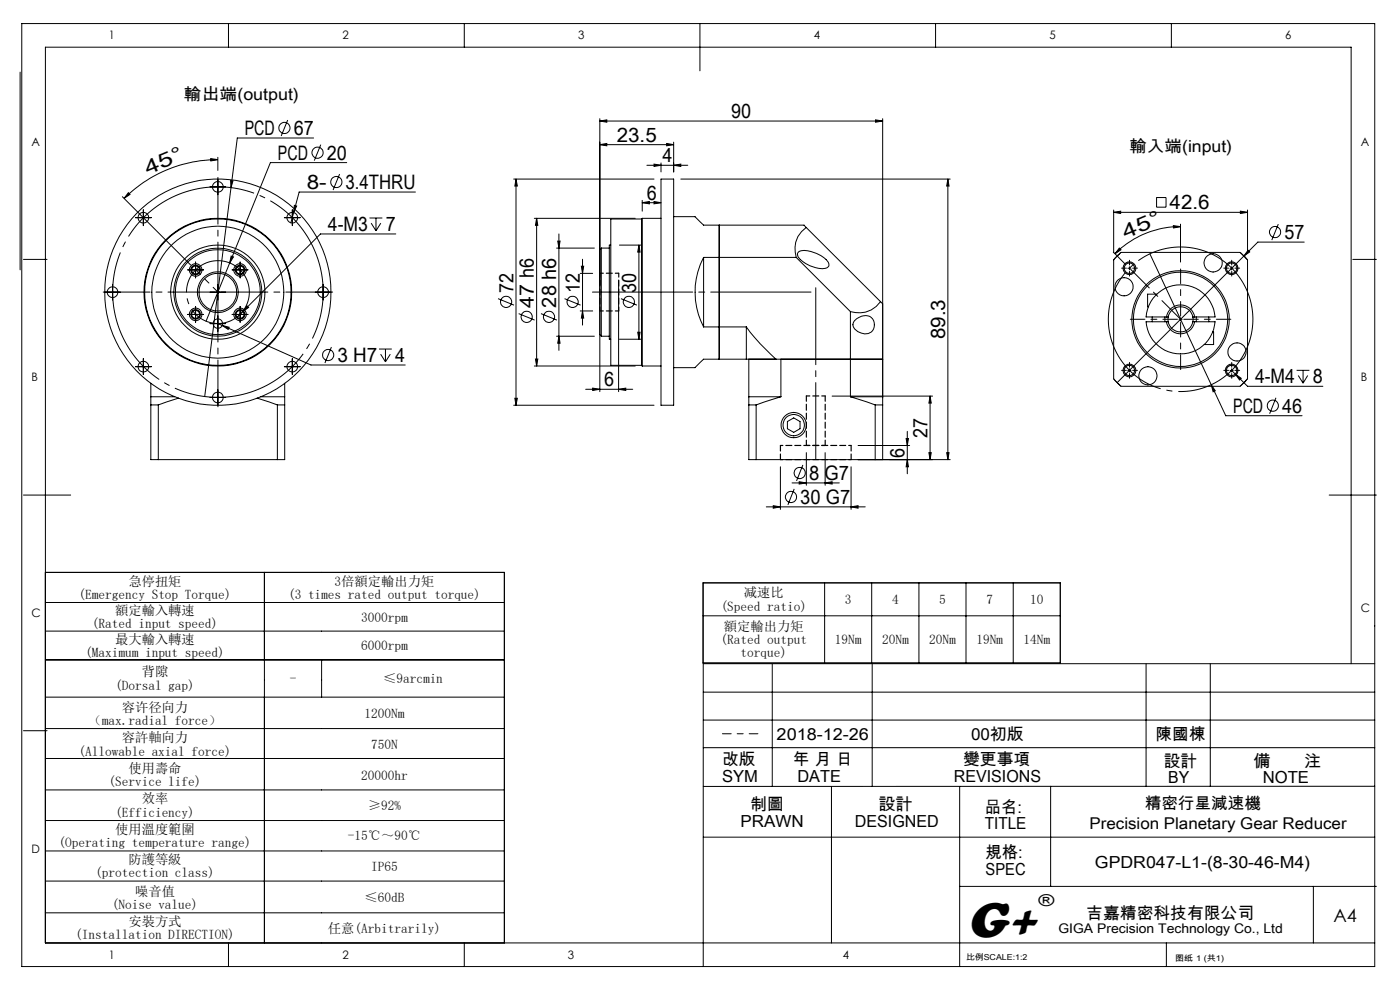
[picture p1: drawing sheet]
<svg xmlns="http://www.w3.org/2000/svg" width="297mm" height="210mm" viewBox="0 0 297 210" stroke-linecap="round" stroke-linejoin="round" font-family="sans-serif">
<g fill="none" stroke="#000" stroke-width=".21">
<path d="M4.3 15.3v41.9M4.6 5h287v200h-287zM48.5 5v5M98.5 5v5M148.5 5v10M198.5 5v5M248.5 5v5M44.6 39.6h3.3M44.7 33.6l1.5 .3-1.5 .2zM46.2 33.9a28.4 28.4 0 0 0-19.9 8.2M46.2 33.4v2.8M46.2 38v3.3"/>
<path d="M48.9 38.3l.5 .1-.4 1.4zM49 39.8l-5.6 44.3M61 25.5l-1.3 3.3M66.5 29.3h-16.2l-1.3 10.5M68.1 30.7l-1.4 3.4M72 36.9l-1.3 3.4M73.6 34.5h-16.2l-13.7 33.6M109 38h29.7M109.5 38l.2 1.5h-.5zM109.5 38v48M127.2 30.7l1.5-.3v.5zM127.2 25.7l1.5-.3v.5z"/>
<path d="M127.2 25.2v57.9M127.2 30.7h15.7M127.2 25.7h60.1M137.2 35.1h8.7M138.7 34.8l1.5 .3-1.5 .2zM140.2 38h2.7v48h-2.7zM140.2 34.6v1.9M141.4 30.4l1.5 .3-1.5 .2zM142.9 35.1l1.5-.3v.5zM142.9 30.2v6.3M144.4 38h57.2M185.7 25.4l1.6 .3-1.6 .2z"/>
<path d="M187.3 25.2v59.2M201.1 38l.2 1.5h-.5zM201.1 38v59.5M5 55h5M26 41.7l14.4 14.5M27.2 40.9l.4 .3-1.3 .9zM28.8 46.2h3.3M30.4 44.5v3.4M39.8 57.2h3.4M41.5 55.6v3.3M49 54.3l.5 .2-.8 1.3zM49.2 57.2h3.4"/>
<path d="M50.9 55.6v3.3M60.3 46.2h3.4M62 44.5v3.4M62.3 45.1l-.6 2.2M62.4 43.6l.5 .1-.6 1.4zM78.4 46.2h2.7M78.7 47.3l1.1 1.7M79.8 46.2v2.8M80.8 47.3l-1 1.7M84 49.6h-16l-17.7 17.7M88.1 40.7h-24.6l-1.2 4.4M113.3 46.3h21.5"/>
<path d="M113.8 46.3l.3 1.5h-.5zM113.8 46.3v31.3M118.1 52.6h8M118.3 51.1h.5l-.2 1.5zM118.6 49.6v24.7M123.1 58h2.6M123.3 56.5h.5l-.2 1.5zM123.6 55v14M127.6 52.6v18.7M127.6 52.6l-.4 .4v18l.4 .3M127.6 52.6h1.7M129.6 52h-.3v20h.3"/>
<path d="M131.2 59.5v23.6M131.4 52h4.6M135.5 52v20M135.5 52l.3 1.5h-.5zM136.1 46.5v31M136.1 46.5h-6.5v31h6.5M136.2 46.3v31.3M136.2 46.3h4M136.2 46.3l-.1 .2M136.2 43l1.6-.3v.5zM136.2 42.5v2.3M136.2 43h4"/>
<path d="M138.7 42.7l1.5 .3-1.5 .2zM142.9 46h4.6l1.8 1.8h21.3l.4 .5M149.3 54.6a16 16 0 0 0 0 14.7M149.3 54.6h19.6M149.3 54.6v14.7M152.6 47.8v28.4M168.9 54.6l11.5 11.5M169.4 53.5a2.72 2.72 0 0 1 2.7-.1 5.4 5.4 0 0 1 3.7 2.5 .76 .76 0 0 1-.8 1 6.4 6.4 0 0 1-5.8-2.7v-.3zM171 48.3a5.5 5.5 0 0 0-2.1 6.3M171 48.3l15.8 15.7M236.2 53.5l2.6 2.6M236.3 45l1.4-.2v.5z"/>
<path d="M236.3 44.5v9.1M236.3 45h28.4M236.9 54.4l.9-.9h25.3l.6 .6 1 1v25.3l-.6 .6-1 .9h-25.3l-.2-.1-1.3-1.4v-25.3zM237.5 52.6l.3 .4-1.3 .8zM237.8 53.5l-1.5 1.6M239.3 56.9h.6M239.6 56.6v.6M243.9 53.9l16.1 34.3h16.2M245.4 41.9h2v2h-2zM248.9 47.9l1.5 .2-1.4 .3zM250.4 48.1a19.6 19.6 0 0 0-13.9 5.7M250.4 47.5v8.1"/>
<path d="M260.9 56.9h.7M261.3 56.6v.6M263.1 53.5l1.6 1.6M263.1 44.8l1.6 .2-1.6 .3zM264.7 44.5v9.1M264.8 53.1l.3 .3-1.2 .9zM271.2 47.5l-1.4 3.4M276.7 51.4h-9.9l-29.8 29.8M287 55h5M22.2 62h3.3M22.2 62a24 24 0 0 0 24 24 24 24 0 0 0 24-24M22.2 62a24 24 0 0 1 24-24 24 24 0 0 1 24 24"/>
<path d="M23.9 60.3v3.3M28.8 77.8h3.3M30.4 76.1v3.3M39.8 66.7h3.4M41.5 65v3.4M44.6 62h3.3M44.6 68.6h3.3M46.2 60.3v3.3M46.2 67v3.3M46.2 68.6l.9 .4M47.1 69l1.5 .4-.2 .5zM47.1 69l18.9 8.4h20"/>
<path d="M49.2 66.7h3.4M50.9 65v3.4M52.4 64.9l.3 .3-1.2 .9zM60.3 77.8h3.4M62 76.1v3.3M66.9 62h3.3M68.5 60.3v3.3M70.3 73.6l-1.4 3.4M80.4 74h2.7M80.8 75.1l1 1.7M81.8 74v2.8M82.8 75.1l-1 1.7"/>
<path d="M105.7 63.4l3.3 1.3M110 66.5l3.4 1.4M113.3 77.6h21.5M113.6 76.2h.5l-.3 1.4zM114.8 66.5l3.3 1.4M118.1 71.3h8M118.6 71.3l.2 1.5h-.5zM119.8 63.4l3.4 1.3M123.1 66h2.6M123.6 66l.2 1.5h-.5zM127.6 71.3h1.7M131.4 72h4.6"/>
<path d="M131.7 63.4l3.4 1.3M135.3 70.5h.5l-.3 1.5zM136.1 77.5l.1 .1M136.2 77.6h4M142.9 78h4.6M149.3 69.3h9M158.3 76.2h-9l-1.8 1.8M158.3 69.3v6.9M158.3 69.3l3 3.6 3.3 3.3M158.3 76.2h6.3M164.6 76.2h22.7M164.6 76.2h-5.7v8"/>
<path d="M165.7 76.2v8M180.4 66.1v18.1M181.3 68a2.64 2.64 0 0 1 3.8-.4 1.99 1.99 0 0 1 0 2.5 1.99 1.99 0 0 1-2.4 .6 1.84 1.84 0 0 1-1.7-2.1zM186.8 64a5.6 5.6 0 0 1-6.4 2.1M186.8 64l.5 .4M239.3 78.6h.6M239.6 78.2v.7M244.4 67.2v1.1M245.4 62.4h-1.9v2.7h.1M247.1 67.2v1.1M247.4 68.3h-4.3a7.3 7.3 0 0 0 7.4 6.8 7.3 7.3 0 0 0 7.3-6.8h-4.4M247.4 68.3a3 3 0 0 0 3 2.5 3 3 0 0 0 3-2.5"/>
<path d="M247.4 67.2a3 3 0 0 1 3-2.5 3 3 0 0 1 3 2.5M247.4 67.2h-4.3a7.3 7.3 0 0 1 7.4-6.8 7.3 7.3 0 0 1 7.3 6.8h-4.4M247.4 68.3h.4M247.4 67.2h.4M247.8 68.3a2.66 2.66 0 0 0 2.6 2.1 2.66 2.66 0 0 0 2.6-2.1M247.8 67.2a2.66 2.66 0 0 1 2.6-2.1 2.66 2.66 0 0 1 2.6 2.1M247.8 67.2v1.1M250.1 67.7h.7M250.4 67.4v.7M253 68.3h.4M253 67.2h.4M253 67.2v1.1"/>
<path d="M253.8 67.2v1.1M256.4 67.2v1.1M257.3 70.4h.2v2.7h-2M260.9 78.6h.7M261.3 78.6l.8 .8M261.3 78.2v.7M262.1 79.4l1.2 .8-.3 .4zM262.1 79.4l2.6 2.5h15.9M275.1 78.6h2.7M275.4 79.6l1 1.7M276.4 78.6v2.7M277.4 79.6l-1 1.7"/>
<path d="M32 84.2h5.1M32 84.2v1.7M32 85.9h1.6M32 85.9v11.6h1.6M32 81.3v2.9M33.6 97.5h25.2M33.6 85.9v11.6M37.9 84.4l-4.3 1.5M44.6 84.3h3.3M46.2 82.6v3.4M54.5 84.4l4.3 1.5M55.3 84.2h5.1"/>
<path d="M58.8 85.9h1.6M58.8 85.9v11.6M60.4 84.2v1.7M60.4 85.9v11.6h-1.6M60.4 81.3v2.9M109 86h29.7M109.2 84.5h.5l-.2 1.5zM124.2 82.6h10M125.7 82.3l1.5 .3-1.5 .2zM131.2 82.6l1.6-.3v.5zM158.9 85.9h1.5M158.9 84.2v1.7"/>
<path d="M158.9 84.2h6.8M158.9 85.9v11.6h1.5M160.4 97.5h41.2M160.4 85.9v11.6M165.6 99v9M165.7 84.2l-5.3 1.7M167 89.4l1.4-.8 1.3 .8v1.5l-1.3 .8-1.4-.8zM170.3 98.6l-1.3 3.4M171.1 96v6.9M175 96v6.9M176.5 84h21.3M180.4 84.2l5.3 1.7"/>
<path d="M180.4 84.2h6.9v1.7M180.6 99v9M182 94.5h11M185.7 85.9h1.6M185.7 85.9v11.6h1.6v-11.6M192.2 93h.5l-.2 1.5zM192.5 97.5l.2 1.5h-.5zM192.5 91.5v9M197.1 96h.5l-.3 1.5zM197.3 84l.3 1.5h-.5zM197.3 84v13.5M200.8 96h.5l-.2 1.5z"/>
<path d="M236.3 80.4l1.5 1.5M257 81.6l.8 1.3-.4 .2zM264.7 80.4l-1.6 1.5M270.7 84.4l-1.4 3.4M5 105h10M162.6 107.5h21M164 107.3l1.6 .2-1.6 .3zM168 102.4h10M168.5 103.7l-1.4 3.4M169.5 102.2l1.6 .2-1.6 .3zM175 102.4l1.5-.2v.5zM180.6 107.5l1.4-.2v.5z"/>
<path d="M282 105h10M9.6 121.4h97.4v78.6M9.6 127.8h97.4M9.6 133.9h97.4M9.6 140h97.4M56.1 121.4v78.6M68.2 140v7.9M149.2 123.6h75.7v17h-75.7zM149.2 130.6h75.7M174.9 123.6v17M184.9 123.6v17M194.9 123.6v17"/>
<path d="M204.9 123.6v17M214.9 123.6v17M5 155h5M9.6 147.9h97.4M9.6 154.5h97.4M149.2 152.7h142.4M149.2 146.8h142.4M149.2 158.6h142.4M163.8 140.8v26M185 140.8v26M243.1 140.8v26M256.8 140.8v26"/>
<path d="M286.6 140.8v-130.8h-277v190h282M291.6 140.8h-142.4v64.2M9.6 160.9h97.4M9.6 167.6h97.4M9.6 174.1h97.4M149.2 177.6h142.4M176.4 166.8v33.2M203.6 166.8v38.2M222.9 166.8v21.2M291.6 166.8h-142.4M9.6 180.5h97.4M9.6 186.9h97.4"/>
<path d="M9.6 193.6h97.4M203.6 188h88.4M278.6 188v12M48.5 200v5M98.5 200v5M247.4 200v5"/>
<circle cx="46.2" cy="39.6" r="1.14"/>
<circle cx="60.3" cy="27.2" r="1.18"/>
<circle cx="67.4" cy="32.4" r="1.18"/>
<circle cx="71.4" cy="38.6" r="1.18"/>
<circle cx="30.4" cy="46.2" r="1.13"/>
<circle cx="41.5" cy="57.3" r="1.02"/>
<circle cx="41.5" cy="57.3" r="1.33"/>
<circle cx="41.5" cy="57.3" r=".83"/>
<circle cx="50.9" cy="57.3" r="1.01"/>
<circle cx="50.9" cy="57.3" r="1.33"/>
<circle cx="50.9" cy="57.3" r=".83"/>
<circle cx="62" cy="46.2" r="1.13"/>
<circle cx="239.6" cy="56.9" r="1.1"/>
<circle cx="239.6" cy="56.9" r="1.35"/>
<circle cx="257.4" cy="55.8" r="1.94"/>
<circle cx="261.3" cy="56.9" r="1.1"/>
<circle cx="261.3" cy="56.9" r="1.34"/>
<circle cx="270.5" cy="49.2" r="1.19"/>
<circle cx="23.9" cy="62" r="1.14"/>
<circle cx="30.4" cy="77.8" r="1.14"/>
<circle cx="41.5" cy="66.7" r="1.02"/>
<circle cx="41.5" cy="66.7" r="1.33"/>
<circle cx="41.5" cy="66.7" r=".83"/>
<circle cx="46.2" cy="62" r="10"/>
<circle cx="46.2" cy="62" r="4"/>
<circle cx="46.2" cy="68.6" r="1"/>
<circle cx="46.2" cy="62" r="15.7"/>
<circle cx="46.2" cy="62" r="9.3"/>
<circle cx="46.2" cy="62" r="15.5"/>
<circle cx="46.2" cy="62" r="14"/>
<circle cx="46.2" cy="62" r="9"/>
<circle cx="46.2" cy="62" r="4.3"/>
<circle cx="50.9" cy="66.7" r="1.01"/>
<circle cx="50.9" cy="66.7" r="1.33"/>
<circle cx="50.9" cy="66.7" r=".83"/>
<circle cx="62" cy="77.8" r="1.14"/>
<circle cx="68.5" cy="62" r="1.14"/>
<circle cx="69.6" cy="75.3" r="1.18"/>
<circle cx="107.4" cy="64" r="1.19"/>
<circle cx="111.7" cy="67.2" r="1.18"/>
<circle cx="116.5" cy="67.2" r="1.18"/>
<circle cx="121.5" cy="64" r="1.18"/>
<circle cx="133.4" cy="64" r="1.18"/>
<circle cx="238.5" cy="60.8" r="1.93"/>
<circle cx="239.6" cy="78.6" r="1.09"/>
<circle cx="239.6" cy="78.6" r="1.35"/>
<circle cx="243.5" cy="79.7" r="1.93"/>
<circle cx="250.4" cy="67.7" r="10.3"/>
<circle cx="250.4" cy="67.7" r="10"/>
<circle cx="261.3" cy="78.6" r="1.34"/>
<circle cx="261.3" cy="78.6" r="1.09"/>
<circle cx="262.4" cy="74.7" r="1.93"/>
<circle cx="46.2" cy="84.3" r="1.13"/>
<circle cx="168.4" cy="90.2" r="2.28"/>
<circle cx="168.4" cy="90.2" r="2.67"/>
<circle cx="270" cy="86.1" r="1.2"/>
<circle cx="167.8" cy="105.4" r="1.19"/>
<circle cx="169.7" cy="100.3" r="1.19"/>
</g>
<path d="M67.6 55.4a22.3 22.3 0 0 0-37.4-9 22.3 22.3 0 0 0 10.1 37.1 22.3 22.3 0 0 0 27.6-26.8l-.3-1.3" fill="none" stroke="#000" stroke-width=".21" stroke-dasharray="30.5 1.3 1.3 1.3" stroke-dashoffset="13.7" stroke-linecap="butt"/>
<path d="M52.6 60a6.7 6.7 0 0 0-11.2-2.7 6.7 6.7 0 0 0 3.1 11.1 6.7 6.7 0 0 0 8.2-8l-.1-.4" fill="none" stroke="#000" stroke-width=".21" stroke-dasharray="30.5 1.3 1.3 1.3" stroke-dashoffset="11.4" stroke-linecap="butt"/>
<path d="M265.1 63.2a15.3 15.3 0 0 0-25.6-6.2 15.3 15.3 0 0 0 6.8 25.5 15.3 15.3 0 0 0 19.1-18.2l-.3-1.1" fill="none" stroke="#000" stroke-width=".21" stroke-dasharray="30.5 1.3 1.3 1.3" stroke-dashoffset="1.4" stroke-linecap="butt"/>
<path d="M173.1 97.5v-36.5" fill="none" stroke="#000" stroke-width=".21" stroke-dasharray="30.5 1.3 1.3 1.3" stroke-dashoffset="14.2"/>
<path d="M125.7 62h46.4" fill="none" stroke="#000" stroke-width=".21" stroke-dasharray="30.5 1.3 1.3 1.3" stroke-dashoffset="9.2"/>
<path d="M249.8 67.7h-10M250.5 67.1v-10M250.5 68.4v10M251.1 67.7h10" fill="none" stroke="#000" stroke-width=".21" stroke-dasharray="30.5 1.3 1.3 1.3" stroke-dashoffset="27.4"/>
<g fill="none" stroke="#000" stroke-width=".21" stroke-dasharray="30.5 1.3 1.3 1.3">
<path d="M239 56.9h-1.1M239.6 56.2v-1M239.6 57.5v1.1M240.3 56.9h1M260.6 56.9h-1M261.3 56.2v-1M261.3 57.5v1.1M262 56.9h1M61.4 77.7h-.8M62 77.1v-.8M62 78.4v.8M62.7 77.7h.8"/>
<path d="M239 78.6h-1.1M239.6 77.9v-1M239.6 79.2v1M240.3 78.6h1M260.6 78.6h-1M261.3 77.9v-1M261.3 79.2v1M262 78.6h1"/>
</g>
<path d="M45.6 62h-23.7M46.2 61.3v-23.7M46.2 62.6v23.7M46.9 62h23.7" fill="none" stroke="#000" stroke-width=".21" stroke-dasharray="30.5 1.3 1.3 1.3" stroke-dashoffset="20.6"/>
<path d="M46.2 62l-4.7-4.8" fill="none" stroke="#000" stroke-width=".21" stroke-dasharray="30.5 1.3 1.3 1.3" stroke-dashoffset="29.1"/>
<path d="M239.9 57.1l10.6 10.6" fill="none" stroke="#000" stroke-width=".21" stroke-dasharray="30.5 1.3 1.3 1.3" stroke-dashoffset="24.9"/>
<path d="M153.3 155.6h7.5" fill="none" stroke="#000" stroke-width=".21" stroke-dasharray="30.5 1.3 1.3 1.3" stroke-dashoffset="28.6"/>
<path d="M165.6 94.5h15M165.6 97.5h15" fill="none" stroke="#000" stroke-width=".25" stroke-dasharray="1.3 .6" stroke-dashoffset=".8"/>
<path d="M165.6 94.5v3M171.1 84v10.5M175.1 84v10.5M180.6 94.5v3" fill="none" stroke="#000" stroke-width=".25" stroke-dasharray="1.3 .6" stroke-dashoffset=".1"/>
<path d="M127.3 58h4M127.3 66h4M171.1 84h4M171.1 94.5h4" fill="none" stroke="#000" stroke-width=".25" stroke-dasharray="1.3 .6" stroke-dashoffset=".5"/>
<path d="M127.3 58v8M131.3 58v8" fill="none" stroke="#000" stroke-width=".25" stroke-dasharray="1.3 .6" stroke-dashoffset=".4"/>
<g fill="#000">
<path d="M44.7 33.6l1.5 .3-1.5 .2zM27.2 40.9l.4 .3-1.3 .9z"/>
<path d="M127.2 30.7l1.5-.3v.5zM141.4 30.4l1.5 .3-1.5 .2zM127.2 25.7l1.5-.3v.5zM185.7 25.4l1.6 .3-1.6 .2zM138.7 34.8l1.5 .3-1.5 .2zM142.9 35.1l1.5-.3v.5zM136.2 43l1.6-.3v.5zM138.7 42.7l1.5 .3-1.5 .2z"/>
<path d="M201.1 38l.2 1.5h-.5zM200.8 96h.5l-.2 1.5zM109.5 38l.2 1.5h-.5zM109.2 84.5h.5l-.2 1.5zM113.8 46.3l.3 1.5h-.5zM113.6 76.2h.5l-.3 1.4zM135.5 52l.3 1.5h-.5zM135.3 70.5h.5l-.3 1.5z"/>
<path d="M62.4 43.6l-.1 1.5 .6-1.4zM52.4 64.9l-.9 1.2 1.2-.9zM47.1 69l1.3 .9 .2-.5z"/>
<path d="M123.3 56.5h.5l-.2 1.5zM123.6 66l.2 1.5h-.5z"/>
<path d="M236.3 45l1.4-.2v.5zM263.1 44.8l1.6 .2-1.6 .3z"/>
<path d="M248.9 47.9l1.5 .2-1.4 .3zM237.5 52.6l.3 .4-1.3 .8z"/>
<path d="M264.8 53.1l-.9 1.2 1.2-.9zM262.1 79.4l.9 1.2 .3-.4z"/>
<path d="M118.6 71.3l.2 1.5h-.5zM118.3 51.1h.5l-.2 1.5z"/>
<path d="M197.1 96h.5l-.3 1.5zM197.3 84l.3 1.5h-.5zM192.5 97.5l.2 1.5h-.5zM192.2 93h.5l-.2 1.5z"/>
<path d="M164 107.3l1.6 .2-1.6 .3zM180.6 107.5l1.4-.2v.5zM169.5 102.2l1.6 .2-1.6 .3zM175 102.4l1.5-.2v.5zM125.7 82.3l1.5 .3-1.5 .2zM131.2 82.6l1.6-.3v.5zM48.9 38.3l.1 1.5 .4-1.4zM49 54.3l-.3 1.5 .8-1.3zM257 81.6l.4 1.5 .4-.2z"/>
</g>
<text font-size="11" x="205.1" y="198.7">G+</text>
<g font-size="4.2">
<text x="51.9" y="28.6">PCD</text>
<text x="62.3" y="28.6">67</text>
<text x="155.1" y="25.1">90</text>
<text x="59" y="33.9">PCD</text>
<text x="69.3" y="33.9">20</text>
<text x="130.9" y="30.1">23.5</text>
<text x="140.5" y="34.5">4</text>
<text x="31.3" y="37.1" transform="rotate(-23 31.3 37.1)">4 5 °</text>
<text x="65.1" y="40.1">8-</text>
<text x="73.3" y="40.1">3.4THRU</text>
<text x="137.2" y="42.4">6</text>
<text x="248.1" y="44.4">42.6</text>
<text x="69.6" y="49">4-M3</text>
<text x="81.9" y="49">7</text>
<text x="238.8" y="50.6" transform="rotate(-23 238.8 50.6)">4 5 °</text>
<text x="272.5" y="50.7">57</text>
<text x="108.9" y="62.1" transform="rotate(-90 108.9 62.1)">72</text>
<text x="113.3" y="65.2" transform="rotate(-90 113.3 65.2)">47 h6</text>
<text x="118" y="65.2" transform="rotate(-90 118 65.2)">28 h6</text>
<text x="123" y="62.1" transform="rotate(-90 123 62.1)">12</text>
<text x="134.9" y="62.1" transform="rotate(-90 134.9 62.1)">30</text>
<text x="200.5" y="72" transform="rotate(-90 200.5 72)">89.3</text>
<text x="71.6" y="76.8">3 H7</text>
<text x="83.9" y="76.8">4</text>
<text x="128.2" y="82">6</text>
<text x="266.2" y="81.3">4-M4</text>
<text x="278.5" y="81.3">8</text>
<text x="261.6" y="87.6">PCD</text>
<text x="272" y="87.6">46</text>
<text x="196.7" y="92.9" transform="rotate(-90 196.7 92.9)">27</text>
<text x="171.6" y="101.8">8 G7</text>
<text x="191.9" y="97" transform="rotate(-90 191.9 97)">6</text>
<text x="169.8" y="106.9">30 G7</text>
</g>
<text font-size="3.9" x="282.9" y="195.5">A4</text>
<g font-size="3.5">
<text x="39" y="21.1">輸出端(output)</text>
<text x="239.6" y="32.3">輸入端(input)</text>
<text x="164.8" y="157">2018-12-26</text>
<text x="206" y="157">00初版</text>
<text x="245.2" y="157">陳國棟</text>
<text x="153.2" y="162.3">改版</text>
<text x="153.2" y="165.8">SYM</text>
<text x="168.2" y="162.3">年 月 日</text>
<text x="169.2" y="165.8">DATE</text>
<text x="202.4" y="165.8">REVISIONS</text>
<text x="204.3" y="162.3">變更事項</text>
<text x="246.9" y="162.6">設計</text>
<text x="247.9" y="166.1">BY</text>
<text x="265.9" y="162.6">備</text>
<text x="267.9" y="166.1">NOTE</text>
<text x="276.6" y="162.6">注</text>
<text x="159.1" y="171.9">制圖</text>
<text x="186.4" y="171.9">設計</text>
<text x="208.9" y="172.4">品名:</text>
<text x="157.1" y="175.4">PRAWN</text>
<text x="181.3" y="175.4">DESIGNED</text>
<text x="208.9" y="175.9">TITLE</text>
<text x="209.1" y="182.1">規格:</text>
<text x="209.1" y="185.6">SPEC</text>
<text x="232.3" y="184.2">GPDR047-L1-(8-30-46-M4)</text>
<text x="220.3" y="192.2">®</text>
<text x="230.5" y="194.8">吉嘉精密科技有限公司</text>
</g>
<g font-size="3.4">
<text x="242.9" y="171.6">精密行星減速機</text>
<text x="231.1" y="175.9">Precision Planetary Gear Reducer</text>
</g>
<g font-size="2.8">
<text x="27.2" y="124.2">急停扭矩</text>
<text x="71" y="124.2">3倍額定輸出力矩</text>
<text x="16.7" y="127">(Emergency Stop Torque)</text>
<text x="24.4" y="130.4">額定輸入轉速</text>
<text x="61.1" y="127">(3 times rated output torque)</text>
<text x="76.6" y="131.8">3000rpm</text>
<text x="152.9" y="129.5">(Speed ratio)</text>
<text x="157.8" y="126.7">减速比</text>
<text x="179.3" y="128.1">3</text>
<text x="189.3" y="128.1">4</text>
<text x="199.3" y="128.1">5</text>
<text x="209.2" y="128.1">7</text>
<text x="218.5" y="128.1">10</text>
<text x="19.5" y="133.3">(Rated input speed)</text>
<text x="24.4" y="136.5">最大輸入轉速</text>
<text x="76.6" y="137.9">6000rpm</text>
<text x="152.9" y="136.6">(Rated output</text>
<text x="153.6" y="133.8">額定輸出力矩</text>
<text x="177.1" y="136.6">19Nm</text>
<text x="187.1" y="136.6">20Nm</text>
<text x="197.1" y="136.6">20Nm</text>
<text x="207.1" y="136.6">19Nm</text>
<text x="217.1" y="136.6">14Nm</text>
<text x="18.1" y="139.3">(Maximum input speed)</text>
<text x="30.1" y="143.5">背隙</text>
<text x="157.1" y="139.5">torque)</text>
<text x="24.4" y="146.3">(Dorsal gap)</text>
<text x="61.5" y="144.9">-</text>
<text x="81.3" y="144.9">≤9arcmin</text>
<text x="18.8" y="153.8">（max.radial force）</text>
<text x="25.8" y="151">容许径向力</text>
<text x="77.3" y="152.4">1200Nm</text>
<text x="16.7" y="160.3">(Allowable axial force)</text>
<text x="25.8" y="157.5">容許軸向力</text>
<text x="78.7" y="158.9">750N</text>
<text x="23" y="166.8">(Service life)</text>
<text x="27.2" y="164">使用壽命</text>
<text x="76.6" y="165.4">20000hr</text>
<text x="24.4" y="173.2">(Efficiency)</text>
<text x="30.1" y="170.4">效率</text>
<text x="78" y="171.8">≥92%</text>
<text x="12.4" y="179.7">(Operating temperature range)</text>
<text x="24.4" y="176.9">使用溫度範圍</text>
<text x="73.8" y="178.3">-15℃～90℃</text>
<text x="27.2" y="183.3">防護等級</text>
<text x="78.7" y="184.7">IP65</text>
<text x="20.2" y="186.1">(protection class)</text>
<text x="28.7" y="190">噪音值</text>
<text x="77.3" y="191.4">≤60dB</text>
<text x="23.7" y="192.8">(Noise value)</text>
<text x="27.2" y="196.4">安裝方式</text>
<text x="69.6" y="197.8">任意(Arbitrarily)</text>
<text x="224.5" y="197.8">GIGA Precision Technology Co., Ltd</text>
<text x="16" y="199.2">(Installation DIRECTION)</text>
</g>
<g font-size="2.5">
<text x="23.1" y="8.4">1</text>
<text x="72.7" y="8.4">2</text>
<text x="122.7" y="8.4">3</text>
<text x="172.7" y="8.4">4</text>
<text x="222.7" y="8.4">5</text>
<text x="272.7" y="8.4">6</text>
<text x="6.7" y="30.9">A</text>
<text x="288.7" y="30.9">A</text>
<text x="6.7" y="80.9">B</text>
<text x="288.7" y="80.9">B</text>
<text x="6.7" y="130.9">C</text>
<text x="288.7" y="129.9">C</text>
<text x="6.7" y="180.9">D</text>
<text x="23.1" y="203.4">1</text>
<text x="72.7" y="203.4">2</text>
<text x="120.5" y="203.4">3</text>
<text x="178.8" y="203.4">4</text>
</g>
<g font-size="1.7">
<text x="204.9" y="203.7">比例SCALE:1:2</text>
<text x="249.3" y="203.8">图纸 1 (共1)</text>
</g>
</svg>
